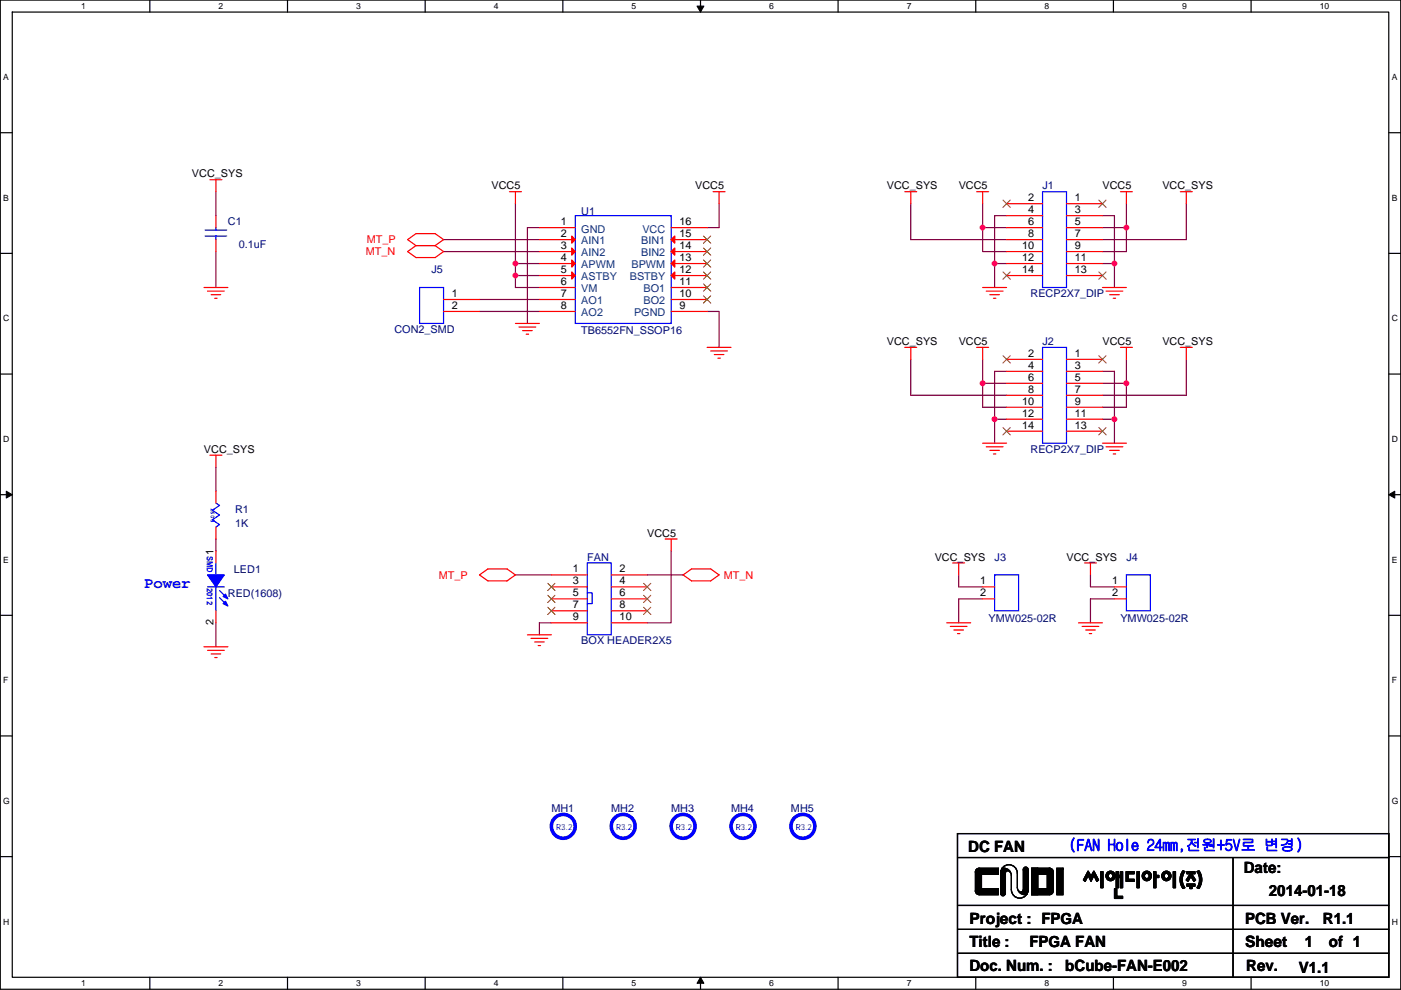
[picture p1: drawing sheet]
<svg xmlns="http://www.w3.org/2000/svg" width="297mm" height="210mm" viewBox="0 0 297 210" stroke-linecap="round" stroke-linejoin="round" font-family="sans-serif">
<path d="M.1 0h296.9v209.8h-296.9zM2.6 2.6h291.8v204.7h-291.8z" fill="none" stroke="#000" stroke-width=".25"/>
<g fill="#fff">
<path d="M17.2 .3h1v2h-1z"/>
<path d="M17.2 207.5h1v2.1h-1z"/>
</g>
<path d="M31.8 0v2.6M31.8 207.3v2.5" fill="none" stroke="#000" stroke-width=".25"/>
<g fill="#fff">
<path d="M46.4 .3h.9v2h-.9z"/>
<path d="M46.4 207.5h.9v2.1h-.9z"/>
</g>
<path d="M61 0v2.6M61 207.3v2.5" fill="none" stroke="#000" stroke-width=".25"/>
<g fill="#fff">
<path d="M75.5 .3h1v2h-1z"/>
<path d="M75.5 207.5h1v2.1h-1z"/>
</g>
<path d="M90.1 0v2.6M90.1 207.3v2.5" fill="none" stroke="#000" stroke-width=".25"/>
<g fill="#fff">
<path d="M104.7 .3h1v2h-1z"/>
<path d="M104.7 207.5h1v2.1h-1z"/>
</g>
<path d="M119.3 0v2.6M119.3 207.3v2.5" fill="none" stroke="#000" stroke-width=".25"/>
<g fill="#fff">
<path d="M133.9 .3h1v2h-1z"/>
<path d="M133.9 207.5h1v2.1h-1z"/>
</g>
<path d="M148.5 0v2.6M148.5 207.3v2.5" fill="none" stroke="#000" stroke-width=".25"/>
<path d="M147.8 1.3h1.4l-.7 1.3zM148.5 207.3l.7 1.3h-1.4z" fill="#000" stroke="#000" stroke-width=".21"/>
<g fill="#fff">
<path d="M163.1 .3h1v2h-1z"/>
<path d="M163.1 207.5h1v2.1h-1z"/>
</g>
<path d="M177.7 0v2.6M177.7 207.3v2.5" fill="none" stroke="#000" stroke-width=".25"/>
<g fill="#fff">
<path d="M192.3 .3h1v2h-1z"/>
<path d="M192.3 207.5h1v2.1h-1z"/>
</g>
<path d="M206.9 0v2.6M206.9 207.3v2.5" fill="none" stroke="#000" stroke-width=".25"/>
<g fill="#fff">
<path d="M221.5 .3h1v2h-1z"/>
<path d="M221.5 207.5h1v2.1h-1z"/>
</g>
<path d="M236.1 0v2.6M236.1 207.3v2.5" fill="none" stroke="#000" stroke-width=".25"/>
<g fill="#fff">
<path d="M250.7 .3h.9v2h-.9z"/>
<path d="M250.7 207.5h.9v2.1h-.9z"/>
</g>
<path d="M265.3 0v2.6M265.3 207.3v2.5" fill="none" stroke="#000" stroke-width=".25"/>
<g fill="#fff">
<path d="M279.8 .3h2v2h-2z"/>
<path d="M279.8 207.5h2v2.1h-2z"/>
<path d="M.7 15.3h1.2v2.1h-1.2z"/>
<path d="M295.1 15.3h1.2v2.1h-1.2z"/>
<path d="M.7 40.9h1.2v2.1h-1.2z"/>
<path d="M295.1 40.9h1.2v2.1h-1.2z"/>
</g>
<path d="M.1 28.2h2.5M294.4 28.2h2.6" fill="none" stroke="#000" stroke-width=".25"/>
<g fill="#fff">
<path d="M.7 66.5h1.3v2.1h-1.3z"/>
<path d="M295.1 66.5h1.3v2.1h-1.3z"/>
</g>
<path d="M.1 53.7h2.5M294.4 53.7h2.6" fill="none" stroke="#000" stroke-width=".25"/>
<g fill="#fff">
<path d="M.7 92.1h1.3v2h-1.3z"/>
<path d="M295.1 92.1h1.3v2h-1.3z"/>
</g>
<path d="M.1 79.3h2.5M294.4 79.3h2.6" fill="none" stroke="#000" stroke-width=".25"/>
<g fill="#fff">
<path d="M.7 117.7h1.2v2h-1.2z"/>
<path d="M295.1 117.7h1.2v2h-1.2z"/>
</g>
<path d="M.1 104.9h2.5M294.4 104.9h2.6" fill="none" stroke="#000" stroke-width=".25"/>
<path d="M1.3 104.2l1.3 .7-1.3 .7zM294.4 104.9l1.3-.7v1.4z" fill="#000" stroke="#000" stroke-width=".21"/>
<g fill="#fff">
<path d="M.7 143.3h1.1v2h-1.1z"/>
<path d="M295.1 143.3h1.1v2h-1.1z"/>
</g>
<path d="M.1 130.5h2.5M294.4 130.5h2.6" fill="none" stroke="#000" stroke-width=".25"/>
<g fill="#fff">
<path d="M.7 168.9h1.4v2h-1.4z"/>
<path d="M295.1 168.9h1.4v2h-1.4z"/>
</g>
<path d="M.1 156.1h2.5M294.4 156.1h2.6" fill="none" stroke="#000" stroke-width=".25"/>
<g fill="#fff">
<path d="M.7 194.5h1.3v2h-1.3z"/>
<path d="M295.1 194.5h1.3v2h-1.3z"/>
</g>
<g fill="none" stroke="#000" stroke-width=".25">
<path d="M203 176.8h91.4v30.5h-91.4zM.1 181.7h2.5M203 192h91.4M203 197.1h91.4M203 181.9h91.4M212.2 185.2a1.77 1.77 0 0 1 1.7-1.8 1.77 1.77 0 0 1 1.8 1.8M212.4 184.2a1.55 1.55 0 0 1 2 1.5M214.1 185l-.1-.2a.49 .49 0 0 0-.5-.1 .49 .49 0 0 0-.3 .5M214.4 185.7v3M214.4 188.7a1.77 1.77 0 0 0 1.8 1.8 1.77 1.77 0 0 0 1.8-1.8M215.7 185.2v3a1.5 1.5 0 0 0 2 1.5M217 188.7a.5 .5 0 0 1-.4 .5 .5 .5 0 0 1-.6-.2"/>
<path d="M222.1 184.9h1.2v4.1h-1.2zM261.4 181.9v25.4M294.4 181.7h2.6M203 202.2h91.4"/>
</g>
<g fill="none" stroke="#800040" stroke-width=".25">
<path d="M45.8 40.7v5M45.8 53.4v7.6M94 50.8h20.4M94 53.4h20.4M109.3 55.9h5.1M109.3 58.4h5.1M109.3 58.4v2.6h5.1M109.3 43.2v12.7M109.3 55.9v2.5M114.4 48.3h-2.6v20.3M152.5 43.2v5.1h-2.6M193.1 43.2v7.6h20.3"/>
<path d="M208.3 43.2v5.1h5.1M208.3 48.3v5.1h5.1M210.9 55.9v5.1M210.9 55.9h2.5M213.4 45.7h-2.5v10.2M233.7 45.7h2.6v10.2M233.7 55.9h2.6M233.7 48.3h5.1M236.3 55.9v5.1M238.8 48.3v5.1h-5.1M238.8 43.2v5.1M251.5 43.2v7.6h-17.8"/>
<path d="M101.7 63.5h12.7M101.7 66.1h12.7M149.9 66.1h2.6v7.6M193.1 76.2v7.6h20.3M208.3 76.2v5.1M213.4 78.8h-2.5v10.1h2.5M233.7 78.8h2.6v10.1M238.8 76.2v5.1M251.5 76.2v7.6h-17.8M45.8 99.1v5.1M208.3 81.3v5.1h5.1M208.3 81.3h5.1"/>
<path d="M210.9 88.9v5.1M233.7 88.9h2.6v5.1M233.7 81.3h5.1v5.1h-5.1M45.8 114.3v2.6M142.3 116.9v15.2h-5.1M45.8 132.1v5.1M109.3 121.9h7.6M116.9 132.1h-2.5v2.5M137.2 121.9h7.6M203.3 121.9v2.6h5M208.3 127h-5v5.1M231.2 121.9v2.6h5.1"/>
<path d="M236.3 127h-5.1v5.1"/>
</g>
<g fill="#f0f" stroke="#f0f" stroke-width=".25">
<circle cx="210.9" cy="55.9" r=".5"/>
<circle cx="236.3" cy="55.9" r=".5"/>
<circle cx="238.8" cy="48.3" r=".5"/>
<circle cx="208.3" cy="48.3" r=".5"/>
<circle cx="236.3" cy="88.9" r=".5"/>
<circle cx="210.9" cy="88.9" r=".5"/>
<circle cx="238.8" cy="81.3" r=".5"/>
<circle cx="208.3" cy="81.3" r=".5"/>
<circle cx="109.3" cy="55.9" r=".5"/>
<circle cx="109.3" cy="58.4" r=".5"/>
</g>
<g fill="none" stroke="#f00" stroke-width=".25">
<path d="M44.5 38.1h2.6M45.8 38.1v2.6M45.8 45.7v2.6M45.8 50.8v2.6M88.2 52.1h4.1M88.2 52.1l-1.8-1.3 1.8-1.2h4.1l1.7 1.2-1.7 1.3M88.2 52.1l-1.8 1.3 1.8 1.2h4.1l1.7-1.2-1.7-1.3M108 40.7h2.6M109.3 40.7v2.5M114.4 48.3h7.6M114.4 50.8h7.6M114.4 53.4h7.6"/>
<path d="M114.4 55.9h7.6M114.4 58.4h7.6M142.3 55.9h7.6M142.3 58.4h7.6M142.3 50.8h7.6M142.3 53.4h7.6M142.3 48.3h7.6M151.2 40.7h2.5M152.5 40.7v2.5M191.8 40.7h2.6M193.1 40.7v2.5M207.1 40.7h2.5"/>
<path d="M208.3 40.7v2.5M213.4 43.2h7.6M213.4 45.7h7.6M213.4 48.3h7.6M213.4 50.8h7.6M213.4 53.4h7.6M213.4 55.9h7.6M213.4 58.4h7.6M226.1 43.2h7.6M226.1 45.7h7.6M226.1 48.3h7.6M226.1 50.8h7.6"/>
<path d="M226.1 53.4h7.6M226.1 55.9h7.6M226.1 58.4h7.6M237.6 40.7h2.5M238.8 40.7v2.5M250.3 40.7h2.5M251.5 40.7v2.5M43.2 61h5.1M44 61.7h3.6M44.8 62.5h2M45.5 63.3h.5M94 63.5h7.7"/>
<path d="M94 66.1h7.7M109.3 68.6h5.1M110 69.4h3.6M110.8 70.1h2M111.6 70.9h.5M114.4 61h7.6M114.4 63.5h7.6M114.4 66.1h7.6M142.3 61h7.6M142.3 63.5h7.6M142.3 66.1h7.6M149.9 73.7h5.1"/>
<path d="M150.7 74.4h3.5M151.4 75.2h2.1M152.2 76h.5M191.8 73.7h2.6M193.1 73.7v2.5M207.1 73.7h2.5M208.3 61h5.1M208.3 73.7v2.5M209.1 61.7h3.6M209.9 62.5h2M210.6 63.3h.5M213.4 76.2h7.6"/>
<path d="M213.4 78.8h7.6M226.1 76.2h7.6M226.1 78.8h7.6M233.7 61h5.1M234.5 61.7h3.6M235.3 62.5h2M236 63.3h.5M237.6 73.7h2.5M238.8 73.7v2.5M250.2 73.7h2.6M251.5 73.7v2.5M44.5 96.5h2.6"/>
<path d="M45.8 96.5v2.6M208.3 94h5.1M209.1 94.8h3.6M209.9 95.5h2M210.6 96.3h.5M213.4 81.3h7.6M213.4 83.8h7.6M213.4 86.4h7.6M213.4 88.9h7.6M213.4 91.5h7.6M226.1 81.3h7.6M226.1 83.8h7.6"/>
<path d="M226.1 86.4h7.6M226.1 88.9h7.6M226.1 91.5h7.6M233.7 94h5.1M234.5 94.8h3.6M235.3 95.5h2M236 96.3h.5M45.8 116.9v2.5M45.8 104.2v2.5M45.8 111.8v2.5M141 114.3h2.6M142.3 114.3v2.6"/>
<path d="M202 119.4h2.5M203.3 119.4v2.5M229.9 119.4h2.6M231.2 119.4v2.5M43.2 137.2h5.1M44 137.9h3.6M44.8 138.7h2M45.5 139.5h.5M45.8 129.6v2.5M101.7 121.9l1.7-1.2h4.1l1.8 1.2-1.8 1.3h-4.1zM111.8 134.6h5.1M112.6 135.4h3.5"/>
<path d="M113.3 136.2h2.1M114.1 136.9h.5M116.9 121.9h7.6M116.9 124.5h7.6M116.9 127h7.6M116.9 129.6h7.6M116.9 132.1h7.6M129.6 121.9h7.6M129.6 124.5h7.6M129.6 127h7.6M129.6 129.6h7.6M129.6 132.1h7.6"/>
<path d="M144.8 121.9l1.8-1.2h4.1l1.8 1.2-1.8 1.3h-4.1zM200.7 132.1h5.1M201.5 132.9h3.5M202.2 133.6h2.1M203 134.4h.5M208.3 124.5h2.6M208.3 127h2.6M228.7 132.1h5M229.4 132.9h3.6M230.2 133.6h2M230.9 134.4h.6M236.3 124.5h2.5"/>
<path d="M236.3 127h2.5"/>
</g>
<g fill="#000" stroke="#000" stroke-width=".25">
<path d="M206.8 184.9v4.1h1.3v-4.1z" fill-rule="evenodd"/>
<path d="M206.8 184.9v4.1h1.3v-4.1z" fill-rule="evenodd"/>
<path d="M206.8 184.9v4.1h1.3v-4.1z" fill-rule="evenodd"/>
<path d="M207.6 184.2v1.2h4v-1.2z" fill-rule="evenodd"/>
<path d="M207.6 188.5v1.3h4v-1.3z" fill-rule="evenodd"/>
<path d="M207.6 184.2v1.2h4v-1.2z" fill-rule="evenodd"/>
<path d="M207.6 188.5v1.3h4v-1.3z" fill-rule="evenodd"/>
<path d="M207.6 184.2v1.2h4v-1.2z" fill-rule="evenodd"/>
<path d="M207.6 188.5v1.3h4v-1.3z" fill-rule="evenodd"/>
<path d="M212.2 185h.1v.1h-.1z" fill-rule="evenodd"/>
<path d="M212.2 184.7h.1v.2h-.1z" fill-rule="evenodd"/>
<path d="M212.2 185h.1v.1h-.1z" fill-rule="evenodd"/>
<path d="M212.2 184.7h.1v.2h-.1z" fill-rule="evenodd"/>
<path d="M212.2 185h.1v.1h-.1z" fill-rule="evenodd"/>
<path d="M212.2 184.7h.1v.2h-.1z" fill-rule="evenodd"/>
<path d="M212.4 185h.2v.1h-.2z" fill-rule="evenodd"/>
<path d="M212.4 184.7h.2v.2h-.2z" fill-rule="evenodd"/>
<path d="M212.4 184.5h.2v.1h-.2z" fill-rule="evenodd"/>
<path d="M212.4 184.2h.2v.2h-.2z" fill-rule="evenodd"/>
<path d="M212.4 185h.2v.1h-.2z" fill-rule="evenodd"/>
<path d="M212.4 184.7h.2v.2h-.2z" fill-rule="evenodd"/>
<path d="M212.4 184.5h.2v.1h-.2z" fill-rule="evenodd"/>
<path d="M212.4 184.2h.2v.2h-.2z" fill-rule="evenodd"/>
<path d="M212.4 185h.2v.1h-.2z" fill-rule="evenodd"/>
<path d="M212.4 184.7h.2v.2h-.2z" fill-rule="evenodd"/>
<path d="M212.4 184.5h.2v.1h-.2z" fill-rule="evenodd"/>
<path d="M212.4 184.2h.2v.2h-.2z" fill-rule="evenodd"/>
<path d="M212.7 185h.2v.1h-.2z" fill-rule="evenodd"/>
<path d="M212.7 184.7h.2v.2h-.2z" fill-rule="evenodd"/>
<path d="M212.7 184.5h.2v.1h-.2z" fill-rule="evenodd"/>
<path d="M212.7 184.2h.2v.2h-.2z" fill-rule="evenodd"/>
<path d="M212.7 185h.2v.1h-.2z" fill-rule="evenodd"/>
<path d="M212.7 184.7h.2v.2h-.2z" fill-rule="evenodd"/>
<path d="M212.7 184.5h.2v.1h-.2z" fill-rule="evenodd"/>
<path d="M212.7 184.2h.2v.2h-.2z" fill-rule="evenodd"/>
<path d="M212.7 185h.2v.1h-.2z" fill-rule="evenodd"/>
<path d="M212.7 184.7h.2v.2h-.2z" fill-rule="evenodd"/>
<path d="M212.7 184.5h.2v.1h-.2z" fill-rule="evenodd"/>
<path d="M212.7 184.2h.2v.2h-.2z" fill-rule="evenodd"/>
<path d="M212.9 185h.2v.1h-.2z" fill-rule="evenodd"/>
<path d="M212.9 184.7h.2v.2h-.2z" fill-rule="evenodd"/>
<path d="M212.9 184.5h.2v.1h-.2z" fill-rule="evenodd"/>
<path d="M212.9 184.2h.2v.2h-.2z" fill-rule="evenodd"/>
<path d="M212.9 185h.2v.1h-.2z" fill-rule="evenodd"/>
<path d="M212.9 184.7h.2v.2h-.2z" fill-rule="evenodd"/>
<path d="M212.9 184.5h.2v.1h-.2z" fill-rule="evenodd"/>
<path d="M212.9 184.2h.2v.2h-.2z" fill-rule="evenodd"/>
<path d="M212.9 185h.2v.1h-.2z" fill-rule="evenodd"/>
<path d="M212.9 184.7h.2v.2h-.2z" fill-rule="evenodd"/>
<path d="M212.9 184.5h.2v.1h-.2z" fill-rule="evenodd"/>
<path d="M212.9 184.2h.2v.2h-.2z" fill-rule="evenodd"/>
<path d="M212.1 185.2v4.3h1.1v-4.3z" fill-rule="evenodd"/>
<path d="M212.1 185.2v4.3h1.1v-4.3z" fill-rule="evenodd"/>
<path d="M212.1 185.2v4.3h1.1v-4.3z" fill-rule="evenodd"/>
<path d="M213.2 184.5h.2v.1h-.2z" fill-rule="evenodd"/>
<path d="M213.2 184.5h.2v.1h-.2z" fill-rule="evenodd"/>
<path d="M213.2 184.5h.2v.1h-.2z" fill-rule="evenodd"/>
<path d="M213.4 184.5h.2v.1h-.2z" fill-rule="evenodd"/>
<path d="M213.4 184.5h.2v.1h-.2z" fill-rule="evenodd"/>
<path d="M213.4 184.5h.2v.1h-.2z" fill-rule="evenodd"/>
<path d="M216.5 189.3h.2v.1h-.2z" fill-rule="evenodd"/>
<path d="M216.5 189.3h.2v.1h-.2z" fill-rule="evenodd"/>
<path d="M216.5 189.3h.2v.1h-.2z" fill-rule="evenodd"/>
<path d="M216.8 189.3h.1v.1h-.1z" fill-rule="evenodd"/>
<path d="M216.8 189.3h.1v.1h-.1z" fill-rule="evenodd"/>
<path d="M216.8 189.3h.1v.1h-.1z" fill-rule="evenodd"/>
<path d="M217 189.3h.2v.1h-.2z" fill-rule="evenodd"/>
<path d="M217 189h.2v.2h-.2z" fill-rule="evenodd"/>
<path d="M217 188.8h.2v.1h-.2z" fill-rule="evenodd"/>
<path d="M217 189.5h.2v.2h-.2z" fill-rule="evenodd"/>
<path d="M217 189.3h.2v.1h-.2z" fill-rule="evenodd"/>
<path d="M217 189h.2v.2h-.2z" fill-rule="evenodd"/>
<path d="M217 188.8h.2v.1h-.2z" fill-rule="evenodd"/>
<path d="M217 189.5h.2v.2h-.2z" fill-rule="evenodd"/>
<path d="M217 189.3h.2v.1h-.2z" fill-rule="evenodd"/>
<path d="M217 189h.2v.2h-.2z" fill-rule="evenodd"/>
<path d="M217 188.8h.2v.1h-.2z" fill-rule="evenodd"/>
<path d="M217 189.5h.2v.2h-.2z" fill-rule="evenodd"/>
<path d="M217.3 189.3h.1v.1h-.1z" fill-rule="evenodd"/>
<path d="M217.3 189h.1v.2h-.1z" fill-rule="evenodd"/>
<path d="M217.3 188.8h.1v.1h-.1z" fill-rule="evenodd"/>
<path d="M217.3 189.5h.1v.2h-.1z" fill-rule="evenodd"/>
<path d="M217.3 189.3h.1v.1h-.1z" fill-rule="evenodd"/>
<path d="M217.3 189h.1v.2h-.1z" fill-rule="evenodd"/>
<path d="M217.3 188.8h.1v.1h-.1z" fill-rule="evenodd"/>
<path d="M217.3 189.5h.1v.2h-.1z" fill-rule="evenodd"/>
<path d="M217.3 189.3h.1v.1h-.1z" fill-rule="evenodd"/>
<path d="M217.3 189h.1v.2h-.1z" fill-rule="evenodd"/>
<path d="M217.3 188.8h.1v.1h-.1z" fill-rule="evenodd"/>
<path d="M217.3 189.5h.1v.2h-.1z" fill-rule="evenodd"/>
<path d="M217.5 189.3h.2v.1h-.2z" fill-rule="evenodd"/>
<path d="M217.5 189h.2v.2h-.2z" fill-rule="evenodd"/>
<path d="M217.5 188.8h.2v.1h-.2z" fill-rule="evenodd"/>
<path d="M217.5 189.5h.2v.2h-.2z" fill-rule="evenodd"/>
<path d="M217.5 189.3h.2v.1h-.2z" fill-rule="evenodd"/>
<path d="M217.5 189h.2v.2h-.2z" fill-rule="evenodd"/>
<path d="M217.5 188.8h.2v.1h-.2z" fill-rule="evenodd"/>
<path d="M217.5 189.5h.2v.2h-.2z" fill-rule="evenodd"/>
<path d="M217.5 189.3h.2v.1h-.2z" fill-rule="evenodd"/>
<path d="M217.5 189h.2v.2h-.2z" fill-rule="evenodd"/>
<path d="M217.5 188.8h.2v.1h-.2z" fill-rule="evenodd"/>
<path d="M217.5 189.5h.2v.2h-.2z" fill-rule="evenodd"/>
<path d="M217.8 188.8h.1v.1h-.1z" fill-rule="evenodd"/>
<path d="M217.8 189h.1v.2h-.1z" fill-rule="evenodd"/>
<path d="M217.8 188.8h.1v.1h-.1z" fill-rule="evenodd"/>
<path d="M217.8 189h.1v.2h-.1z" fill-rule="evenodd"/>
<path d="M217.8 188.8h.1v.1h-.1z" fill-rule="evenodd"/>
<path d="M217.8 189h.1v.2h-.1z" fill-rule="evenodd"/>
<path d="M217 184.4v4.3h1v-4.3z" fill-rule="evenodd"/>
<path d="M217 184.4v4.3h1v-4.3z" fill-rule="evenodd"/>
<path d="M217 184.4v4.3h1v-4.3z" fill-rule="evenodd"/>
<path d="M218.8 184.2v5.6h1.2v-5.6z" fill-rule="evenodd"/>
<path d="M218.8 184.2v5.6h1.2v-5.6z" fill-rule="evenodd"/>
<path d="M218.8 184.2v5.6h1.2v-5.6z" fill-rule="evenodd"/>
<path d="M218.8 184.2v1.2h3.8v-1.2z" fill-rule="evenodd"/>
<path d="M218.8 188.5v1.3h3.8v-1.3z" fill-rule="evenodd"/>
<path d="M218.8 184.2v1.2h3.8v-1.2z" fill-rule="evenodd"/>
<path d="M218.8 188.5v1.3h3.8v-1.3z" fill-rule="evenodd"/>
<path d="M218.8 184.2v1.2h3.8v-1.2z" fill-rule="evenodd"/>
<path d="M218.8 188.5v1.3h3.8v-1.3z" fill-rule="evenodd"/>
<path d="M222.1 184.9v4.1h1.2v-4.1z" fill-rule="evenodd"/>
<path d="M222.1 184.9v4.1h1.2v-4.1z" fill-rule="evenodd"/>
<path d="M224.1 184.2v5.6h1.3v-5.6z" fill-rule="evenodd"/>
<path d="M224.1 184.2v5.6h1.3v-5.6z" fill-rule="evenodd"/>
<path d="M224.1 184.2v5.6h1.3v-5.6z" fill-rule="evenodd"/>
<circle cx="207.6" cy="189" r=".76"/>
<circle cx="207.6" cy="184.9" r=".76"/>
<circle cx="212.6" cy="189.5" r=".5"/>
<circle cx="217.5" cy="184.4" r=".5"/>
<circle cx="222.5" cy="189" r=".76"/>
<circle cx="222.5" cy="184.9" r=".76"/>
</g>
<path d="M222.1 184.9h1.2v4.1h-1.2z" fill="#000"/>
<g fill="none" stroke="#00f" stroke-width=".25">
<path d="M43.5 50.1h4.6M43.5 48.8h4.6M45.8 48.3v.5M45.8 50.1v.7M122 45.7h20.3v22.9h-20.3zM221 45.7h.1M221 40.7h5.1v20.3h-5.1zM89 61h5v7.6h-5zM221 78.8h.1M221 73.7h5.1v20.3h-5.1zM45.8 106.7l.7 .5-1.5 1 1.5 1-1.5 1.1 1.5 1-.7 .5M45.8 119.4v2.5"/>
<path d="M124.5 119.4h5.1v15.2h-5.1zM44 124.5h3.6M45.8 124.5v5.1M46.5 125.2l1.6 1.6M46.5 126.8l1.6 1.5M124.5 124.5h.1M124.5 125.8h1v2.2h-1M210.9 121.9h5.1v7.7h-5.1zM238.8 121.9h5.1v7.7h-5.1z"/>
</g>
<g fill="none" stroke="#804000" stroke-width=".21">
<path d="M149.2 55.1l1.5 1.6M149.2 57.7l1.5 1.5M149.2 50.1l1.5 1.5M149.2 52.6l1.5 1.5M150.7 55.1l-1.6 1.6M150.7 57.7l-1.6 1.5M150.7 50.1l-1.6 1.5M150.7 52.6l-1.6 1.5M212.7 42.4l1.5 1.6M212.7 57.7l1.5 1.5M214.2 42.4l-1.6 1.6M214.2 57.7l-1.6 1.5"/>
<path d="M233 42.4l1.5 1.6M233 57.7l1.5 1.5M234.5 42.4l-1.5 1.6M234.5 57.7l-1.5 1.5M149.2 60.2l1.5 1.6M149.2 62.8l1.5 1.5M150.7 60.2l-1.6 1.6M150.7 62.8l-1.6 1.5M212.7 75.5l1.5 1.5M214.2 75.5l-1.6 1.5M233 75.5l1.5 1.5M234.5 75.5l-1.5 1.5"/>
<path d="M212.7 90.7l1.5 1.5M214.2 90.7l-1.6 1.5M233 90.7l1.5 1.5M234.5 90.7l-1.5 1.5M116.1 123.7l1.6 1.6M116.1 126.3l1.6 1.5M116.1 128.8l1.6 1.5M117.7 123.7l-1.6 1.6M117.7 126.3l-1.6 1.5M117.7 128.8l-1.6 1.5M136.5 123.7l1.5 1.6M136.5 126.3l1.5 1.5"/>
<path d="M136.5 128.8l1.5 1.5M138 123.7l-1.6 1.6M138 126.3l-1.6 1.5M138 128.8l-1.6 1.5"/>
</g>
<g fill="none" stroke="#00f" stroke-width=".76">
<circle cx="119.4" cy="175.3" r="2.53"/>
<circle cx="132.1" cy="175.3" r="2.53"/>
<circle cx="144.8" cy="175.3" r="2.53"/>
<circle cx="157.5" cy="175.3" r="2.53"/>
<circle cx="170.2" cy="175.3" r="2.53"/>
</g>
<g fill="#f00" stroke="#f00" stroke-width=".25">
<path d="M121.2 50.1l.8 .7-.8 .8z"/>
<path d="M121.2 52.6l.8 .8-.8 .7z"/>
<path d="M121.2 55.1l.8 .8-.8 .8z"/>
<path d="M121.2 57.7l.8 .7-.8 .8z"/>
<path d="M142.3 55.9l.8-.8v1.6z"/>
<path d="M142.3 58.4l.8-.7v1.5z"/>
<path d="M142.3 50.8l.8-.7v1.5z"/>
<path d="M142.3 53.4l.8-.8v1.5z"/>
</g>
<g fill="#00f" stroke="#00f" stroke-width=".25">
<path d="M44 121.9h3.6l-1.8 2.6z" fill-rule="evenodd"/>
<path d="M47.8 127.5l.5 1-1-.5z" fill-rule="evenodd"/>
<path d="M47.3 126.5l.5-.5 .5 1z" fill-rule="evenodd"/>
</g>
<text font-size="6.1" x="229.7" y="189.9">씨앤디아이(주)</text>
<g font-size="3.3" fill="#00f">
<text x="30.5" y="124.7">Power</text>
<text x="226.6" y="180.4">(FAN Hole 24mm,전원+5V로 변경)</text>
</g>
<g font-size="3.3">
<text x="205.3" y="180.6">DC FAN</text>
<text x="263.7" y="185.2">Date:</text>
<text x="269" y="190">2014-01-18</text>
<text x="205.5" y="195.9">Project : FPGA</text>
<text x="264" y="195.9">PCB Ver.</text>
<text x="280.5" y="195.9">R1.1</text>
<text x="205.5" y="201">Title :</text>
<text x="218.2" y="201">FPGA FAN</text>
<text x="264" y="201">Sheet</text>
<text x="276.7" y="201">1</text>
<text x="281.7" y="201">of 1</text>
<text x="205.5" y="206">Doc. Num. :</text>
<text x="225.9" y="206">bCube-FAN-E002</text>
<text x="264.2" y="206">Rev.</text>
<text x="275.4" y="206.3">V1.1</text>
</g>
<g font-size="2.3">
<text x="40.7" y="37.6">VCC_SYS</text>
<text x="104.2" y="40.2">VCC5</text>
<text x="147.4" y="40.2">VCC5</text>
<text x="188" y="40.2">VCC_SYS</text>
<text x="203.3" y="40.2">VCC5</text>
<text x="233.7" y="40.2">VCC5</text>
<text x="246.4" y="40.2">VCC_SYS</text>
<text x="118.9" y="47.8">1</text>
<text x="144.1" y="47.8">16</text>
<text x="218" y="42.7">2</text>
<text x="218" y="45.2">4</text>
<text x="218" y="47.8">6</text>
<text x="227.9" y="42.7">1</text>
<text x="227.9" y="45.2">3</text>
<text x="227.9" y="47.8">5</text>
<text x="118.9" y="50.3">2</text>
<text x="118.9" y="52.8">3</text>
<text x="144.1" y="50.3">15</text>
<text x="144.1" y="52.8">14</text>
<text x="216.7" y="52.8">10</text>
<text x="218" y="50.3">8</text>
<text x="227.9" y="50.3">7</text>
<text x="227.9" y="52.8">9</text>
<text x="118.9" y="55.4">4</text>
<text x="118.9" y="57.9">5</text>
<text x="144.1" y="57.9">12</text>
<text x="144.1" y="55.4">13</text>
<text x="216.7" y="55.4">12</text>
<text x="216.7" y="57.9">14</text>
<text x="227.9" y="55.4">11</text>
<text x="227.9" y="57.9">13</text>
<text x="95.8" y="63">1</text>
<text x="95.8" y="65.5">2</text>
<text x="118.9" y="60.5">6</text>
<text x="118.9" y="63">7</text>
<text x="118.9" y="65.5">8</text>
<text x="144.1" y="65.5">9</text>
<text x="144.1" y="60.5">11</text>
<text x="144.1" y="63">10</text>
<text x="188" y="73.2">VCC_SYS</text>
<text x="203.3" y="73.2">VCC5</text>
<text x="218" y="75.7">2</text>
<text x="227.9" y="75.7">1</text>
<text x="233.7" y="73.2">VCC5</text>
<text x="246.4" y="73.2">VCC_SYS</text>
<text x="218" y="78.2">4</text>
<text x="218" y="80.8">6</text>
<text x="218" y="83.3">8</text>
<text x="227.9" y="78.2">3</text>
<text x="227.9" y="80.8">5</text>
<text x="227.9" y="83.3">7</text>
<text x="216.7" y="85.9">10</text>
<text x="216.7" y="88.4">12</text>
<text x="227.9" y="85.9">9</text>
<text x="227.9" y="88.4">11</text>
<text x="216.7" y="90.9">14</text>
<text x="227.9" y="90.9">13</text>
<text x="43.2" y="96.1">VCC_SYS</text>
<text x="137.2" y="113.8">VCC5</text>
<text x="45.3" y="117.6" transform="rotate(-90 45.3 117.6)">1</text>
<text x="198.2" y="118.9">VCC_SYS</text>
<text x="226.1" y="118.9">VCC_SYS</text>
<text x="121.5" y="121.4">1</text>
<text x="121.5" y="124">3</text>
<text x="131.4" y="121.4">2</text>
<text x="131.4" y="124">4</text>
<text x="207.8" y="124">1</text>
<text x="235.8" y="124">1</text>
<text x="121.5" y="126.5">5</text>
<text x="121.5" y="129">7</text>
<text x="121.5" y="131.6">9</text>
<text x="131.4" y="126.5">6</text>
<text x="131.4" y="129">8</text>
<text x="131.4" y="131.6">10</text>
<text x="207.8" y="126.5">2</text>
<text x="235.8" y="126.5">2</text>
<text x="45.3" y="132.6" transform="rotate(-90 45.3 132.6)">2</text>
</g>
<g font-size="2.3" fill="#000080">
<text x="221" y="40.2">J1</text>
<text x="48.3" y="47.8">C1</text>
<text x="123.3" y="45.5">U1</text>
<text x="50.6" y="52.6">0.1uF</text>
<text x="91.5" y="58">J5</text>
<text x="218.5" y="63">RECP2X7_DIP</text>
<text x="83.6" y="70.7">CON2_SMD</text>
<text x="123.3" y="70.9">TB6552FN_SSOP16</text>
<text x="221" y="73.2">J2</text>
<text x="218.5" y="96.1">RECP2X7_DIP</text>
<text x="49.8" y="108.8">R1</text>
<text x="49.8" y="111.8">1K</text>
<text x="124.5" y="118.9">FAN</text>
<text x="210.9" y="118.9">J3</text>
<text x="238.8" y="118.9">J4</text>
<text x="49.6" y="121.5">LED1</text>
<text x="48.3" y="126.5">RED(1608)</text>
<text x="209.6" y="131.9">YMW025-02R</text>
<text x="237.6" y="131.9">YMW025-02R</text>
<text x="123.3" y="136.7">BOX HEADER2X5</text>
<text x="116.9" y="172.3">MH1</text>
<text x="129.6" y="172.3">MH2</text>
<text x="142.3" y="172.3">MH3</text>
<text x="155" y="172.3">MH4</text>
<text x="167.7" y="172.3">MH5</text>
</g>
<g font-size="2.3" fill="#f00">
<text x="77.8" y="51.6">MT_P</text>
<text x="77.5" y="54.1">MT_N</text>
<text x="93" y="122.7">MT_P</text>
<text x="153.5" y="122.7">MT_N</text>
</g>
<g font-size="2.3" fill="#004080">
<text x="123.3" y="49.3">GND</text>
<text x="123.3" y="51.9">AIN1</text>
<text x="136" y="51.9">BIN1</text>
<text x="136.2" y="49.3">VCC</text>
<text x="123.3" y="54.4">AIN2</text>
<text x="123.3" y="56.9">APWM</text>
<text x="123.3" y="59.5">ASTBY</text>
<text x="133.5" y="59.5">BSTBY</text>
<text x="133.9" y="56.9">BPWM</text>
<text x="136" y="54.4">BIN2</text>
<text x="123.3" y="62">VM</text>
<text x="123.3" y="64.6">AO1</text>
<text x="136.5" y="62">BO1</text>
<text x="136.5" y="64.6">BO2</text>
<text x="123.3" y="67.1">AO2</text>
<text x="134.4" y="67.1">PGND</text>
</g>
<g font-size="1.8">
<text x="17.2" y="1.9">1</text>
<text x="46.4" y="1.9">2</text>
<text x="75.5" y="1.9">3</text>
<text x="104.7" y="1.9">4</text>
<text x="133.9" y="1.9">5</text>
<text x="163.1" y="1.9">6</text>
<text x="192.3" y="1.9">7</text>
<text x="221.5" y="1.9">8</text>
<text x="250.7" y="1.9">9</text>
<text x="279.8" y="1.9">10</text>
<text x=".7" y="17">A</text>
<text x="295.1" y="17">A</text>
<text x=".7" y="42.6">B</text>
<text x="295.1" y="42.6">B</text>
<text x=".7" y="68.2">C</text>
<text x="295.1" y="68.2">C</text>
<text x=".7" y="93.7">D</text>
<text x="295.1" y="93.7">D</text>
<text x=".7" y="119.3">E</text>
<text x="295.1" y="119.3">E</text>
<text x=".7" y="144.9">F</text>
<text x="295.1" y="144.9">F</text>
<text x=".7" y="170.5">G</text>
<text x="295.1" y="170.5">G</text>
<text x=".7" y="196.1">H</text>
<text x="295.1" y="196.1">H</text>
<text x="17.2" y="209.2">1</text>
<text x="46.4" y="209.2">2</text>
<text x="75.5" y="209.2">3</text>
<text x="104.7" y="209.2">4</text>
<text x="133.9" y="209.2">5</text>
<text x="163.1" y="209.2">6</text>
<text x="192.3" y="209.2">7</text>
<text x="221.5" y="209.2">8</text>
<text x="250.7" y="209.2">9</text>
<text x="279.8" y="209.2">10</text>
</g>
<g font-size="1.8" fill="#00f">
<text x="43.9" y="117.9" transform="rotate(90 43.9 117.9)">SMD</text>
<text x="43.9" y="124.7" transform="rotate(90 43.9 124.7)">2012</text>
<text x="117.9" y="176">R3.2</text>
<text x="130.6" y="176">R3.2</text>
<text x="143.3" y="176">R3.2</text>
<text x="156" y="176">R3.2</text>
<text x="168.7" y="176">R3.2</text>
</g>
<text font-size="1.3" fill="#00f" x="44.7" y="107.7" transform="rotate(90 44.7 107.7)">1608</text>
</svg>
